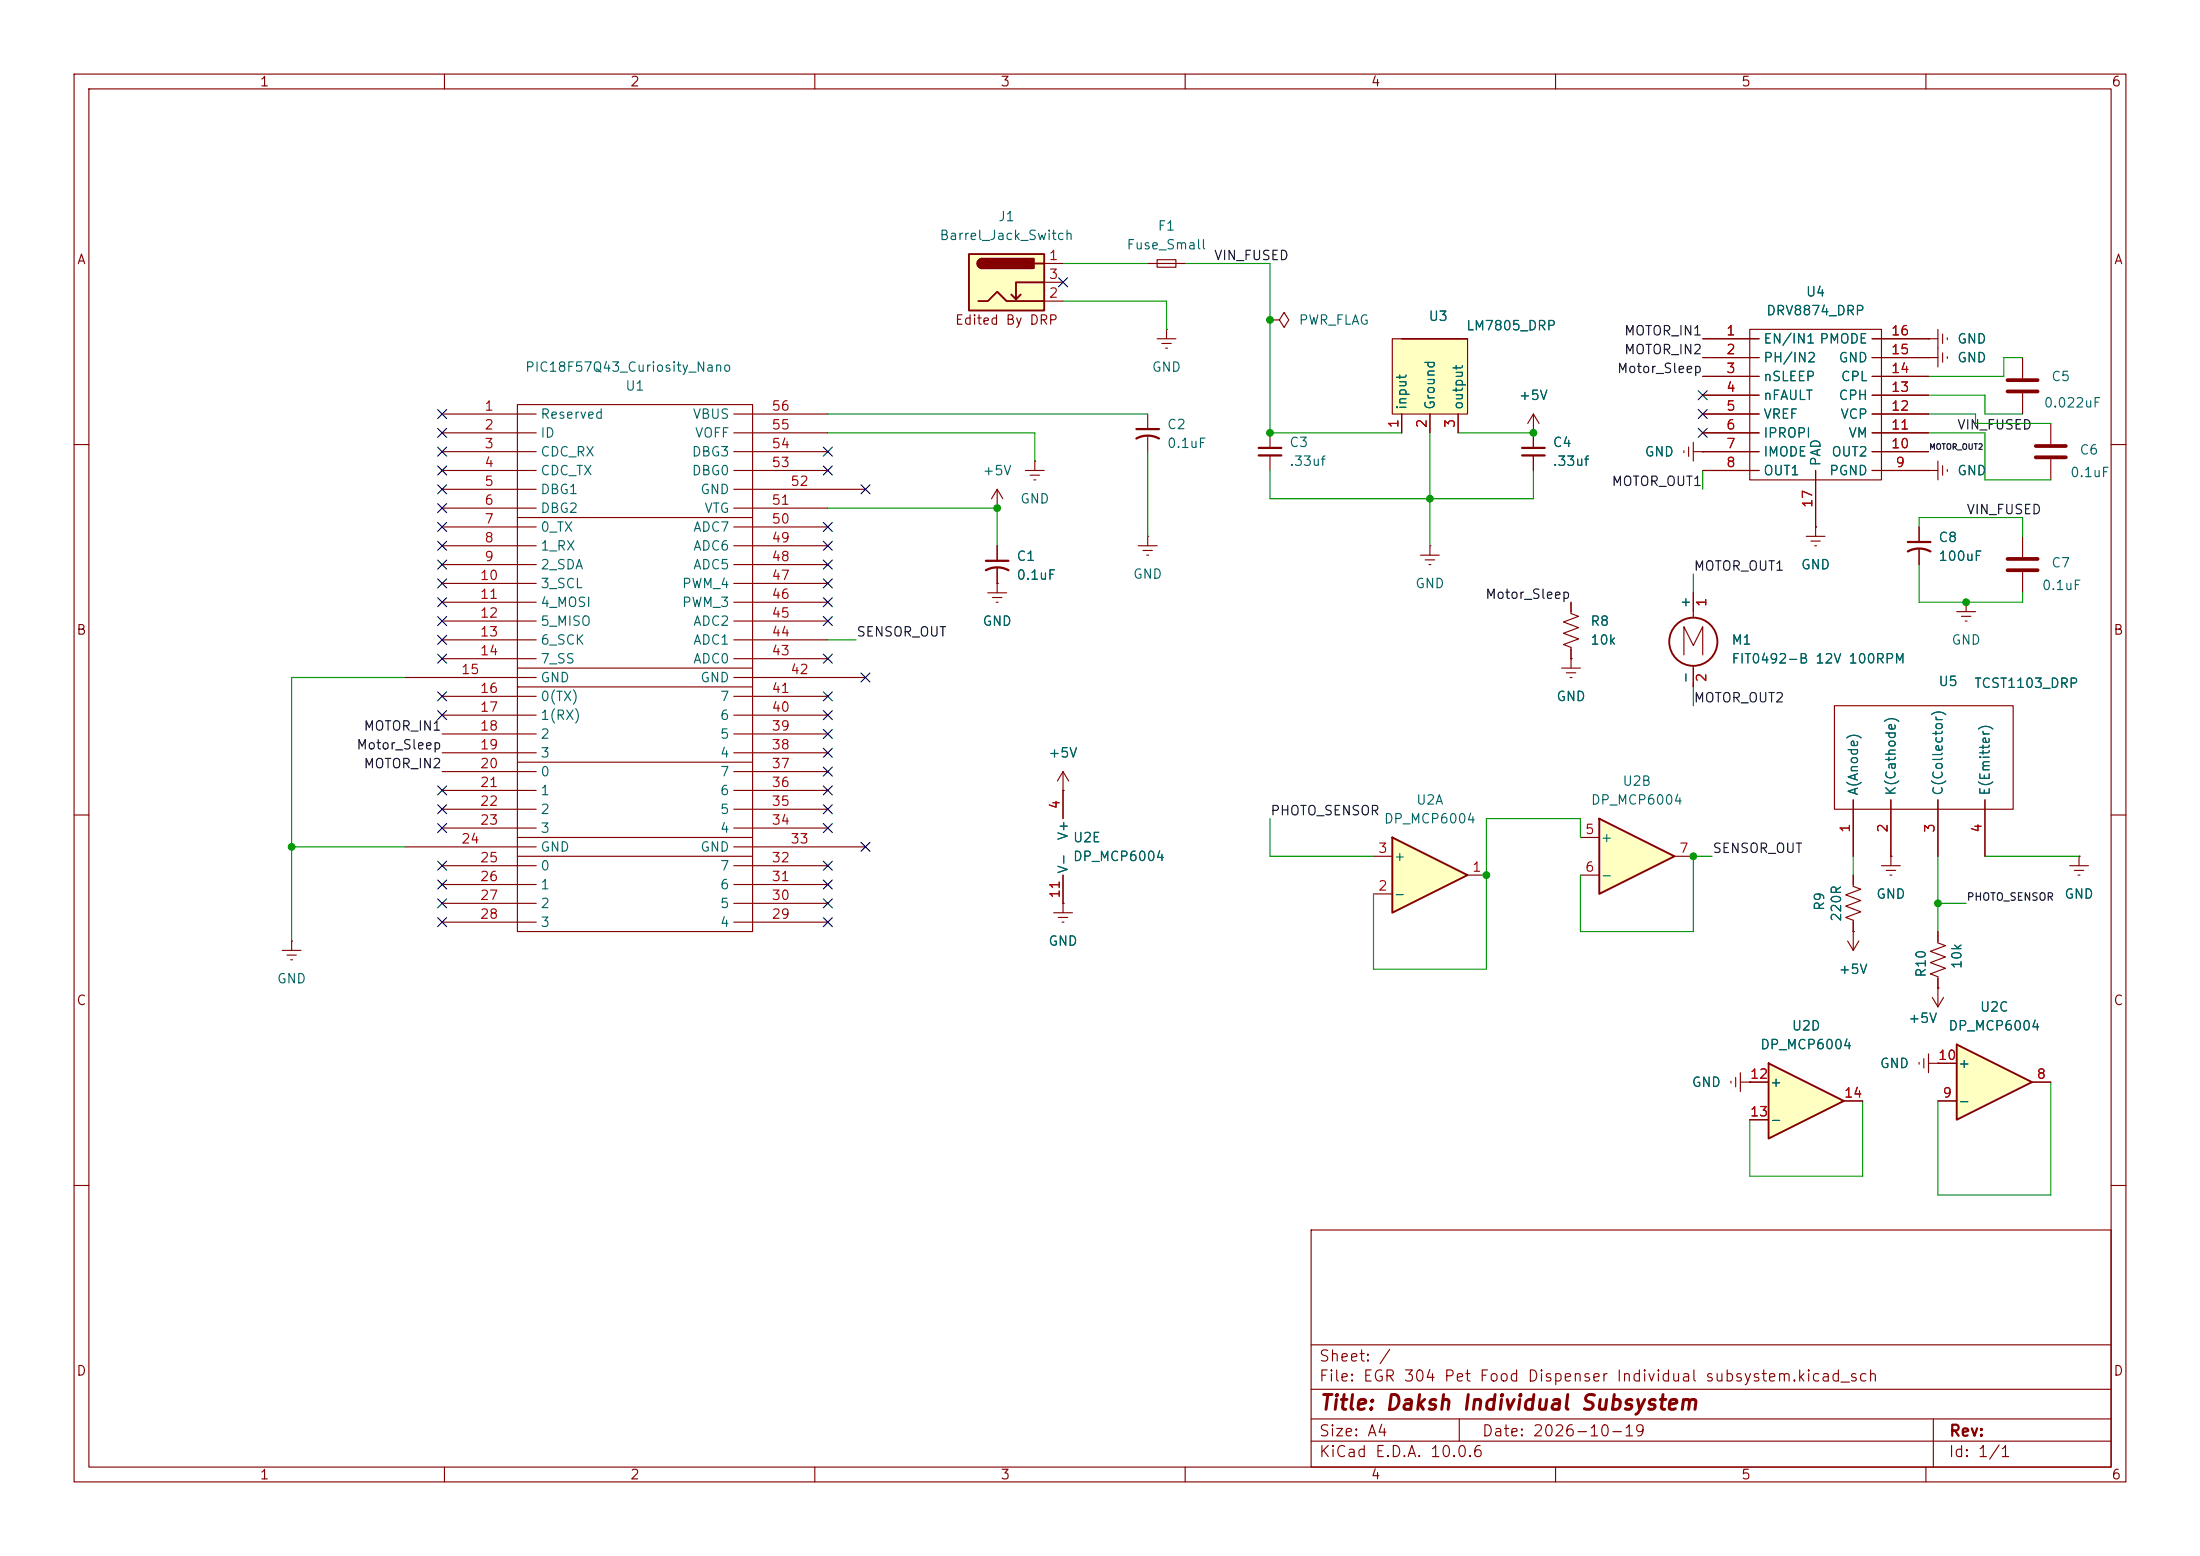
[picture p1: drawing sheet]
<svg xmlns="http://www.w3.org/2000/svg" width="297mm" height="210mm" viewBox="0 0 297 210" stroke-linecap="round" stroke-linejoin="round" font-family="sans-serif">
<g fill="none" stroke="#840000" stroke-width=".15">
<path d="M10 10h277v190h-277zM12 12h273v186h-273zM60 10v2M110 10v2M160 10v2M210 10v2M260 10v2M10 60h2M260.3 63.5h.1M260.3 63.5h1.3M261.6 62.2v2.6M262.3 62.9v1.2"/>
<path d="M262.9 63.4v.2M285 60h2M10 110h2M254 116.8h2.5M254.6 117.5h1.3M255.1 118.1h.3M255.3 115.6h.1M255.3 115.6v1.2M285 110h2M10 160h2M177 166h108v32h-108zM285 160h2"/>
<path d="M60 198v2M110 198v2M160 198v2M177 194.5h108M177 191.5h108M177 187.5h108M177 181.5h108M197 191.5v3M210 198v2M260 198v2M261 191.5v6.5"/>
</g>
<path d="M238.8 143.5l10.1 5.1-10.1 5.1z" fill="#ffffc2"/>
<path d="M238.8 143.5l10.1 5.1-10.1 5.1z" fill="none" stroke="#840000" stroke-width=".25"/>
<g fill="none" stroke="#840000" stroke-width=".15">
<path d="M59.7 55.9h12.7M59.7 58.4h12.7M69.8 54.6h31.8v71.1h-31.8zM99.1 55.9h12.7M99.1 58.4h12.7M228.6 59.7v2.5M260.3 45.7h.1M260.3 45.7h1.3M261.6 44.5v2.5M262.3 45.1v1.3M262.9 45.6v.2M59.7 61h12.7"/>
<path d="M59.7 63.5h12.7M59.7 66h12.7M59.7 68.6h12.7M59.7 71.1h12.7M59.7 73.7h12.7M59.7 76.2h12.7M59.7 78.7h12.7M69.8 69.9h31.8M99.1 61h12.7M99.1 63.5h12.7M99.1 66h17.7M99.1 68.6h12.7"/>
<path d="M99.1 71.1h12.7M99.1 73.7h12.7M99.1 76.2h12.7M99.1 78.7h12.7M227.3 60.8v.3M228 60.3v1.3M228.6 61h1.3M229.9 61h.1M54.6 91.4h17.8M59.7 81.3h12.7M59.7 83.8h12.7M59.7 86.4h12.7"/>
<path d="M59.7 88.9h12.7M59.7 94h12.7M59.7 96.5h12.7M59.7 99.1h12.7M69.8 92.7h.1M69.8 90.2h31.8M69.8 92.7h31.8M99.1 81.3h12.7M99.1 83.8h12.7M99.1 86.4h12.7M99.1 88.9h12.7M99.1 91.4h17.7"/>
<path d="M99.1 94h12.7M99.1 96.5h12.7M99.1 99.1h12.7M54.6 114.3h17.8M59.7 101.6h12.7M59.7 104.1h12.7M59.7 106.7h12.7M59.7 109.2h12.7M59.7 111.8h12.7M59.7 116.8h12.7M59.7 119.4h12.7M69.8 102.9h31.8"/>
<path d="M69.8 113h31.8M69.8 115.6h31.8M99.1 101.6h12.7M99.1 104.1h12.7M99.1 106.7h12.7M99.1 109.2h12.7M99.1 111.8h12.7M99.1 114.3h17.7M99.1 116.8h12.7M99.1 119.4h12.7M59.7 121.9h12.7M59.7 124.5h12.7"/>
<path d="M99.1 121.9h12.7M99.1 124.5h12.7M233.7 145.9v.3M234.3 145.4v1.3M234.9 146.1h3.9M234.9 144.8v2.5M236.2 146.1h.1M236.2 151.1h2.6M248.9 148.6h2.6"/>
</g>
<path d="M130.8 34.3h10.2v7.6h-10.2z" fill="#ffffc2"/>
<path d="M130.8 34.3h10.2v7.6h-10.2zM132.6 34.9a.64 .64 0 0 0-.6 .7 .64 .64 0 0 0 .6 .6M137.8 39.8l-.6 .6M139.7 35.6h1.3M141 38.1h-3.8v2.3l-.7-.6M132.1 40.6h1.2l1.3-1.2 1.3 1.2h5.1" fill="none" stroke="#840000" stroke-width=".25"/>
<g fill="#840000" stroke="#840000" stroke-width=".25">
<path d="M132.1 35.1l.5-.2v1.3a.63 .63 0 0 1-.6-.4 .63 .63 0 0 1 .1-.7z"/>
<path d="M132.6 34.9h7v1.3h-7z"/>
</g>
<g fill="none" stroke="#840000" stroke-width=".15">
<path d="M141 35.6h2.5M141 38.1h2.5M154.9 35.6h5.1M156.2 35.1h2.5v1h-2.5zM141 40.6h2.5M143.5 106.7h.1M143.5 104.1v6.4M143.5 118.1v5.1M143.5 104.1l-.8 1.3M143.5 104.1l.8 1.3M250.2 118.1v1.5l1 .4-2 .8 2 .7-2 .8 2 .8-2 .7 1 .4v4.1M142.2 123.2h2.6"/>
<path d="M142.9 123.8h1.2M143.4 124.5h.2M143.5 121.9h.1M249.4 127l.8 1.3M250.2 125.7h.1M251 127l-.8 1.3M261.6 125.7v1.6l1 .3-2 .8 2 .8-2 .7 2 .8-2 .7 1 .4v1.6"/>
</g>
<path d="M215.9 110.5l10.2 5.1-10.2 5.1z" fill="#ffffc2"/>
<path d="M215.9 110.5l10.2 5.1-10.2 5.1z" fill="none" stroke="#840000" stroke-width=".25"/>
<g fill="none" stroke="#840000" stroke-width=".15">
<path d="M156.2 45.7h2.5M156.8 46.4h1.3M157.4 47h.2M157.5 44.5h.1M157.5 44.5v1.2M134.6 68.6h.1M134.6 66l-.7 1.3M134.6 66l.8 1.3M134.6 66v2.6M264.2 82.6h2.5M264.8 83.2h1.3M265.3 83.8h.3"/>
<path d="M265.4 81.3h.1M265.4 81.3v1.3M213.4 113h2.5M213.4 118.1h2.5M226.1 115.6h2.5M259.1 143.4v.2M259.7 142.9v1.2M260.3 143.5h1.3M260.3 142.2v2.6M261.6 143.5h.1"/>
</g>
<path d="M264.2 141l10.1 5.1-10.1 5z" fill="#ffffc2"/>
<g fill="none" stroke="#840000" stroke-width=".25">
<path d="M264.2 141l10.1 5.1-10.1 5z"/>
<circle cx="228.6" cy="86.6" r="3.3"/>
</g>
<g fill="none" stroke="#840000" stroke-width=".15">
<path d="M154.9 55.9v2M154.9 58.9v2.1M171.4 43.2h1.3l.7-1 .6 1-.6 1-.7-1M171.4 43.2h.1M229.9 45.7h7.6M229.9 48.3h7.6M229.9 50.8h7.6M229.9 53.3h7.6M229.9 55.9h7.6M229.9 58.4h7.6M236.2 44.5h17.8v20.3h-17.8zM252.7 45.7h7.6"/>
<path d="M252.7 48.3h7.6M252.7 50.8h7.6M252.7 53.3h7.6M252.7 55.9h7.6M252.7 58.4h7.6M134.6 78.7h.1M134.6 73.7v2M134.6 76.7v3.3M138.4 63.5h2.6M139.1 64.1h1.2M139.6 64.8h.2M139.7 62.2h.1"/>
<path d="M139.7 62.2v1.3M153.7 73.7h2.5M154.3 74.3h1.3M154.8 74.9h.3M154.9 72.4h.1M154.9 72.4v1.3M229.9 61h7.6M229.9 63.5h7.6M243.8 72.4h2.6M244.5 73h1.2M245 73.7h.2M245.1 71.1h.1"/>
<path d="M245.1 63.5v8.9M252.7 61h7.6M252.7 63.5h7.6M259.1 71.1v2.1M259.1 74.2v2M273 72.4v2.8M273 77.2v2.8M133.3 80h2.6M134 80.6h1.3M134.5 81.3h.2M227.3 88.4v-3.8l1.3 2.5 1.3-2.5v3.8M228.6 80v3.4"/>
<path d="M228.6 89.9v2.8M247.6 95.3h24.2v13.9h-24.2zM250.2 108v7.6M255.3 108v7.6M261.6 108v7.6M268 108v7.6M279.4 116.8h2.5M280 117.5h1.3M280.5 118.1h.3M280.7 115.6h.1M280.7 115.6v1.2M260.9 134.6l.7 1.3"/>
<path d="M261.6 133.4h.1M261.6 133.4v2.5M262.4 134.6l-.8 1.3M261.6 148.6h2.6M261.6 143.5h2.6M274.3 146.1h2.6"/>
</g>
<path d="M153.4 59.2a3.2 3.2 0 0 1 3.1 0M153.4 57.9h3.1M133.1 77a3.2 3.2 0 0 1 3 0M133.1 75.7h3M257.6 74.4a3.2 3.2 0 0 1 3 0M257.6 73.2h3" fill="none" stroke="#840000" stroke-width=".3"/>
<path d="M271 75.4h4.1M271 77h4.1" fill="none" stroke="#840000" stroke-width=".51"/>
<path d="M188 113l10.1 5.1-10.1 5.1z" fill="#ffffc2"/>
<path d="M188 113l10.1 5.1-10.1 5.1z" fill="none" stroke="#840000" stroke-width=".25"/>
<g fill="none" stroke="#840000" stroke-width=".15">
<path d="M171.4 58.4v2.1M207 58.4v2.1M273 48.3v2.8M273 53.1v2.8M276.9 57.2v2.7M171.4 61.5v2M191.8 74.9h2.5M192.4 75.6h1.3M192.9 76.2h.3M193 73.7h.1M193 73.7v1.2M207 61.5v2"/>
<path d="M276.9 62v2.8M210.8 90.2h2.6M211.5 90.8h1.2M212 91.4h.2M212.1 81.3v1.5l1 .4-2 .7 2 .8-2 .8 2 .7-2 .8 1 .4v2.8M212.1 88.9h.1M185.4 115.6h2.6M198.1 118.1h2.6M185.4 120.7h2.6"/>
</g>
<path d="M169.9 60.5h3.1M169.9 61.5h3.1M205.5 60.5h3M205.5 61.5h3" fill="none" stroke="#840000" stroke-width=".3"/>
<path d="M271 51.3h4.1M271 52.8h4.1M274.8 60.2h4.1M274.8 61.7h4.1" fill="none" stroke="#840000" stroke-width=".51"/>
<path d="M188 45.7h10.1v10.2h-10.1z" fill="#ffffc2"/>
<g fill="none" stroke="#840000" stroke-width=".15">
<path d="M188 45.7h10.1v10.2h-10.1zM189.2 45.7h8.9zM189.2 55.9v2.5M193 55.9v2.5M196.8 55.9v2.5M207 58.4h.1M207 55.9l-.8 1.3M207 55.9l.8 1.3M207 55.9v4.6M229.9 48.3h7.6M229.9 45.7h7.6M229.9 50.8h7.6"/>
<path d="M229.9 53.3h7.6M229.9 55.9h7.6M229.9 58.4h7.6M252.7 48.3h8.9M252.7 45.7h7.6M252.7 50.8h7.6M252.7 53.3h7.6M252.7 55.9h7.6M252.7 58.4h7.6M260.3 48.3h.1M260.3 45.7h.1M261.6 47v2.5"/>
<path d="M262.3 47.6v1.3M262.9 48.1v.3M134.6 78.7h.1M134.6 73.7v2M134.6 76.7v2M207 61.5v2M229.9 61h.1M229.9 61h7.6M229.9 63.5h7.6M245.1 71.1h.1M245.1 63.5v7.6M252.7 61h7.6"/>
<path d="M252.7 63.5h7.6M259.1 71.1v2.1M259.1 74.2v2M260.3 63.5h.1M212.1 88.9h.1M212.1 81.3v1.3M212.1 87.6v1.3M228.6 80v2.6M228.6 90.2v2.5M143.5 106.7h.1M143.5 106.7v3.8M143.5 118.1v3.8"/>
<path d="M250.2 108v7.6M250.2 118.1v1.3M255.3 115.6h.1M255.3 108v7.6M261.6 108v7.6M268 108v7.6M280.7 115.6h.1M38.1 128.3h2.5M38.7 128.9h1.3M39.2 129.5h.3M39.4 127h.1M39.4 127v1.3"/>
<path d="M143.5 121.9h.1M250.2 125.7h.1M250.2 124.5v1.2M261.6 133.4h.1M261.6 125.7v1.3M261.6 132.1v1.3M236.2 146.1h.1M236.2 146.1h2.6M236.2 151.1h2.6M248.9 148.6h2.6M261.6 143.5h.1M261.6 148.6h2.6"/>
<path d="M261.6 143.5h2.6M274.3 146.1h2.6"/>
</g>
<g fill="none" stroke="#009600" stroke-width=".15">
<path d="M143.5 35.6h11.4M160 35.6h11.4v22.8h17.8M111.8 55.9h43.1M111.8 58.4h27.9v3.8M143.5 40.6h14v3.9M193 58.4v15.3M196.8 58.4h10.2M260.3 55.9h6.4v1.3h10.2M260.3 53.3h7.7v2.6h5M260.3 58.4h7.7v6.4h8.9M273 48.3h-2.5v2.5h-10.2M111.8 68.6h22.8v5.1"/>
<path d="M154.9 61v11.4M171.4 63.5v3.8h35.6v-3.8M228.6 77.5v2.5M229.9 63.5v2.5M259.1 76.2v5.1h13.9v-1.3M259.1 71.1v-1.2h13.9v2.5M54.6 91.4h-15.2v35.6M111.8 86.4h3.8M228.6 92.7v2.6M39.4 114.3h15.2M171.4 110.5v5.1h14M213.4 113v-2.5h-12.7v20.3h-15.3v-10.1"/>
<path d="M231.1 115.6h-2.5v10.1h-15.2v-7.6M250.2 115.6v2.5M261.6 115.6v10.1M268 115.6h12.7M261.6 121.9h3.8M251.5 148.6v10.2h-15.3v-7.7M276.9 146.1v15.2h-15.3v-12.7"/>
</g>
<g fill="none" stroke="#000084" stroke-width=".15">
<path d="M142.9 37.5l1.2 1.2M144.1 37.5l-1.2 1.2M59.1 55.3l1.2 1.2M59.1 57.8l1.2 1.2M60.3 55.3l-1.2 1.2M60.3 57.8l-1.2 1.2M229.3 52.7l1.2 1.2M229.3 57.8l1.2 1.2M229.3 55.3l1.2 1.2M230.5 52.7l-1.2 1.2M230.5 57.8l-1.2 1.2M230.5 55.3l-1.2 1.2"/>
<path d="M59.1 75.6l1.2 1.2M59.1 68l1.2 1.2M59.1 73.1l1.2 1.2M59.1 78.1l1.2 1.2M59.1 70.5l1.2 1.2M59.1 65.4l1.2 1.2M59.1 62.9l1.2 1.2M59.1 60.4l1.2 1.2M60.3 75.6l-1.2 1.2M60.3 68l-1.2 1.2M60.3 73.1l-1.2 1.2M60.3 78.1l-1.2 1.2"/>
<path d="M60.3 70.5l-1.2 1.2M60.3 65.4l-1.2 1.2M60.3 62.9l-1.2 1.2M60.3 60.4l-1.2 1.2M111.2 75.6l1.2 1.2M111.2 60.4l1.2 1.2M111.2 62.9l1.2 1.2M111.2 78.1l1.2 1.2M111.2 73.1l1.2 1.2M111.2 70.5l1.2 1.2M112.4 75.6l-1.2 1.2M112.4 70.5l-1.2 1.2"/>
<path d="M112.4 60.4l-1.2 1.2M112.4 62.9l-1.2 1.2M112.4 78.1l-1.2 1.2M112.4 73.1l-1.2 1.2M116.2 65.4l1.2 1.2M117.4 65.4l-1.2 1.2M59.1 95.9l1.2 1.2M59.1 93.4l1.2 1.2M59.1 88.3l1.2 1.2M59.1 80.7l1.2 1.2M59.1 83.2l1.2 1.2M59.1 85.8l1.2 1.2"/>
<path d="M60.3 95.9l-1.2 1.2M60.3 93.4l-1.2 1.2M60.3 88.3l-1.2 1.2M60.3 80.7l-1.2 1.2M60.3 83.2l-1.2 1.2M60.3 85.8l-1.2 1.2M111.2 98.5l1.2 1.2M111.2 95.9l1.2 1.2M111.2 83.2l1.2 1.2M111.2 88.3l1.2 1.2M111.2 93.4l1.2 1.2M111.2 80.7l1.2 1.2"/>
<path d="M112.4 98.5l-1.2 1.2M112.4 95.9l-1.2 1.2M112.4 83.2l-1.2 1.2M112.4 88.3l-1.2 1.2M112.4 93.4l-1.2 1.2M112.4 80.7l-1.2 1.2M116.2 90.8l1.2 1.2M117.4 90.8l-1.2 1.2M59.1 111.2l1.2 1.2M59.1 108.6l1.2 1.2M59.1 106.1l1.2 1.2M59.1 116.2l1.2 1.2"/>
<path d="M59.1 118.8l1.2 1.2M60.3 111.2l-1.2 1.2M60.3 108.6l-1.2 1.2M60.3 106.1l-1.2 1.2M60.3 116.2l-1.2 1.2M60.3 118.8l-1.2 1.2M111.2 118.8l1.2 1.2M111.2 108.6l1.2 1.2M111.2 116.2l1.2 1.2M111.2 101l1.2 1.2M111.2 111.2l1.2 1.2M111.2 103.5l1.2 1.2"/>
<path d="M111.2 106.1l1.2 1.2M112.4 118.8l-1.2 1.2M112.4 108.6l-1.2 1.2M112.4 116.2l-1.2 1.2M112.4 101l-1.2 1.2M112.4 111.2l-1.2 1.2M112.4 103.5l-1.2 1.2M112.4 106.1l-1.2 1.2M116.2 113.7l1.2 1.2M117.4 113.7l-1.2 1.2M59.1 123.9l1.2 1.2M59.1 121.3l1.2 1.2"/>
<path d="M60.3 123.9l-1.2 1.2M60.3 121.3l-1.2 1.2M111.2 121.3l1.2 1.2M111.2 123.9l1.2 1.2M112.4 121.3l-1.2 1.2M112.4 123.9l-1.2 1.2"/>
</g>
<g fill="#009600" stroke="#009600" stroke-width=".14">
<circle cx="261.6" cy="121.9" r=".46"/>
<circle cx="228.6" cy="115.6" r=".46"/>
<circle cx="200.7" cy="118.1" r=".46"/>
<circle cx="265.4" cy="81.3" r=".46"/>
<circle cx="171.4" cy="58.4" r=".46"/>
<circle cx="171.4" cy="43.2" r=".46"/>
<circle cx="134.6" cy="68.6" r=".46"/>
<circle cx="39.4" cy="114.3" r=".46"/>
<circle cx="207" cy="58.4" r=".46"/>
<circle cx="193" cy="67.3" r=".46"/>
</g>
<text font-size="2" fill="#840000" x="178" y="190.8">Title: Daksh Individual Subsystem</text>
<g font-size="1.5" fill="#840000">
<text x="178" y="184.1">Sheet: /</text>
<text x="178" y="186.8">File: EGR 304 Pet Food Dispenser Individual subsystem.kicad_sch</text>
<text x="178" y="197">KiCad E.D.A. 10.0.6</text>
<text x="178" y="194.2">Size: A4</text>
<text x="200" y="194.2">Date: 2026-10-19</text>
<text x="263" y="197">Id: 1/1</text>
<text x="263" y="194.2">Rev:</text>
</g>
<g font-size="1.3" fill="#840000">
<text x="35" y="12">1</text>
<text x="85" y="12">2</text>
<text x="135" y="12">3</text>
<text x="185" y="12">4</text>
<text x="235" y="12">5</text>
<text x="285" y="12">6</text>
<text x="10.3" y="36">A</text>
<text x="285.3" y="36">A</text>
<text x="128.8" y="44.1">Edited By DRP</text>
<text x="10.2" y="86">B</text>
<text x="285.2" y="86">B</text>
<text x="10.2" y="136">C</text>
<text x="285.2" y="136">C</text>
<text x="10.2" y="186">D</text>
<text x="285.2" y="186">D</text>
<text x="35" y="200">1</text>
<text x="85" y="200">2</text>
<text x="135" y="200">3</text>
<text x="185" y="200">4</text>
<text x="235" y="200">5</text>
<text x="285" y="200">6</text>
</g>
<g font-size="1.3" fill="#006464">
<text x="126.8" y="32.7">Barrel_Jack_Switch</text>
<text x="134.7" y="30.2">J1</text>
<text x="152" y="34">Fuse_Small</text>
<text x="156.2" y="31.4">F1</text>
<text x="243.7" y="40.3">U4</text>
<text x="175.2" y="44.1">PWR_FLAG</text>
<text x="192.8" y="43.6">U3</text>
<text x="197.9" y="44.9">LM7805_DRP</text>
<text x="238" y="46.7">EN/IN1 PMODE</text>
<text x="238.4" y="42.9">DRV8874_DRP</text>
<text x="264.1" y="46.7">GND</text>
<text x="70.8" y="50.5">PIC18F57Q43_Curiosity_Nano</text>
<text x="84.3" y="53">U1</text>
<text x="155.4" y="50.5">GND</text>
<text x="238" y="49.2">PH/IN2</text>
<text x="238" y="51.8">nSLEEP</text>
<text x="248.1" y="49.2">GND</text>
<text x="248.4" y="51.8">CPL</text>
<text x="264.1" y="49.2">GND</text>
<text x="276.8" y="51.8">C5</text>
<text x="72.9" y="56.8">Reserved</text>
<text x="72.9" y="59.4">ID</text>
<text x="93.4" y="56.8">VBUS</text>
<text x="93.7" y="59.4">VOFF</text>
<text x="157.5" y="58.2">C2</text>
<text x="190.2" y="55.4" transform="rotate(-90 190.2 55.4)">input</text>
<text x="194" y="55.4" transform="rotate(-90 194 55.4)">Ground</text>
<text x="197.8" y="55.4" transform="rotate(-90 197.8 55.4)">output</text>
<text x="204.9" y="54.3">+5V</text>
<text x="238" y="54.3">nFAULT</text>
<text x="238" y="56.8">VREF</text>
<text x="238" y="59.4">IPROPI</text>
<text x="248.1" y="54.3">CPH</text>
<text x="248.4" y="56.8">VCP</text>
<text x="249.5" y="59.4">VM</text>
<text x="275.8" y="55.3">0.022uF</text>
<text x="72.9" y="61.9">CDC_RX</text>
<text x="72.9" y="64.5">CDC_TX</text>
<text x="93.3" y="64.5">DBG0</text>
<text x="93.3" y="61.9">DBG3</text>
<text x="132.6" y="64.5">+5V</text>
<text x="157.5" y="60.8">0.1uF</text>
<text x="174" y="60.7">C3</text>
<text x="174" y="63.2">.33uf</text>
<text x="209.5" y="60.7">C4</text>
<text x="209.5" y="63.2">.33uf</text>
<text x="222" y="61.9">GND</text>
<text x="238" y="61.9">IMODE</text>
<text x="238" y="64.5">OUT1</text>
<text x="246.1" y="63" transform="rotate(-90 246.1 63)">PAD</text>
<text x="246.9" y="64.5">PGND</text>
<text x="247.2" y="61.9">OUT2</text>
<text x="264.1" y="64.5">GND</text>
<text x="279.4" y="64.7">0.1uF</text>
<text x="280.7" y="61.7">C6</text>
<text x="72.9" y="67">DBG1</text>
<text x="72.9" y="69.5">DBG2</text>
<text x="94.5" y="67">GND</text>
<text x="95" y="69.5">VTG</text>
<text x="137.6" y="68.3">GND</text>
<text x="72.9" y="72.1">0_TX</text>
<text x="72.9" y="74.6">1_RX</text>
<text x="72.9" y="77.2">2_SDA</text>
<text x="93.5" y="77.2">ADC5</text>
<text x="93.5" y="74.6">ADC6</text>
<text x="93.5" y="72.1">ADC7</text>
<text x="137.1" y="76">C1</text>
<text x="243" y="77.2">GND</text>
<text x="261.6" y="73.5">C8</text>
<text x="261.6" y="76">100uF</text>
<text x="276.8" y="76.9">C7</text>
<text x="72.9" y="79.7">3_SCL</text>
<text x="72.9" y="82.2">4_MOSI</text>
<text x="92" y="82.2">PWM_3</text>
<text x="92" y="79.7">PWM_4</text>
<text x="137.1" y="78.6">0.1uF</text>
<text x="152.9" y="78.4">GND</text>
<text x="191" y="79.7">GND</text>
<text x="228.5" y="82.2" transform="rotate(-90 228.5 82.2)">+</text>
<text x="275.6" y="80">0.1uF</text>
<text x="72.9" y="84.8">5_MISO</text>
<text x="72.9" y="87.3">6_SCK</text>
<text x="72.9" y="89.9">7_SS</text>
<text x="93.5" y="89.9">ADC0</text>
<text x="93.5" y="87.3">ADC1</text>
<text x="93.5" y="84.8">ADC2</text>
<text x="132.6" y="84.8">GND</text>
<text x="214.6" y="84.8">R8</text>
<text x="214.6" y="87.3">10k</text>
<text x="233.7" y="87.3">M1</text>
<text x="233.7" y="89.9">FIT0492-B 12V 100RPM</text>
<text x="263.4" y="87.3">GND</text>
<text x="72.9" y="92.4">GND</text>
<text x="72.9" y="94.9">0(TX)</text>
<text x="94.5" y="92.4">GND</text>
<text x="97.1" y="94.9">7</text>
<text x="210" y="94.9">GND</text>
<text x="228.5" y="92.4" transform="rotate(-90 228.5 92.4)">-</text>
<text x="261.6" y="92.9">U5</text>
<text x="266.4" y="93.2">TCST1103_DRP</text>
<text x="72.9" y="97.5">1(RX)</text>
<text x="72.9" y="100">2</text>
<text x="97.1" y="100">5</text>
<text x="97.1" y="97.5">6</text>
<text x="72.9" y="102.6">3</text>
<text x="72.9" y="105.1">0</text>
<text x="72.9" y="107.6">1</text>
<text x="97.1" y="107.6">6</text>
<text x="97.1" y="105.1">7</text>
<text x="97.1" y="102.6">4</text>
<text x="141.4" y="102.6">+5V</text>
<text x="218.9" y="106.4">U2B</text>
<text x="251.2" y="107.5" transform="rotate(-90 251.2 107.5)">A(Anode)</text>
<text x="256.2" y="107.5" transform="rotate(-90 256.2 107.5)">K(Cathode)</text>
<text x="262.6" y="107.5" transform="rotate(-90 262.6 107.5)">C(Collector)</text>
<text x="268.9" y="107.5" transform="rotate(-90 268.9 107.5)">E(Emitter)</text>
<text x="72.9" y="110.2">2</text>
<text x="72.9" y="112.7">3</text>
<text x="97.1" y="112.7">4</text>
<text x="97.1" y="110.2">5</text>
<text x="144.5" y="113.5" transform="rotate(-90 144.5 113.5)">V+</text>
<text x="144.8" y="114">U2E</text>
<text x="186.7" y="111.5">DP_MCP6004</text>
<text x="191.1" y="108.9">U2A</text>
<text x="214.7" y="108.9">DP_MCP6004</text>
<text x="216" y="114">+</text>
<text x="72.9" y="115.3">GND</text>
<text x="72.9" y="117.8">0</text>
<text x="94.5" y="115.3">GND</text>
<text x="97.1" y="117.8">7</text>
<text x="144.5" y="118" transform="rotate(-90 144.5 118)">V-</text>
<text x="144.8" y="116.5">DP_MCP6004</text>
<text x="188.1" y="116.5">+</text>
<text x="216" y="119.1">-</text>
<text x="72.9" y="120.3">1</text>
<text x="72.9" y="122.9">2</text>
<text x="72.9" y="125.4">3</text>
<text x="97.1" y="125.4">4</text>
<text x="97.1" y="122.9">5</text>
<text x="97.1" y="120.3">6</text>
<text x="188.1" y="121.6">-</text>
<text x="246.6" y="123" transform="rotate(-90 246.6 123)">R9</text>
<text x="248.9" y="124.5" transform="rotate(-90 248.9 124.5)">220R</text>
<text x="253.2" y="121.6">GND</text>
<text x="278.6" y="121.6">GND</text>
<text x="141.4" y="128">GND</text>
<text x="248.1" y="131.8">+5V</text>
<text x="265.1" y="130.9" transform="rotate(-90 265.1 130.9)">10k</text>
<text x="37.3" y="133">GND</text>
<text x="260.3" y="132" transform="rotate(-90 260.3 132)">R10</text>
<text x="267.2" y="136.9">U2C</text>
<text x="237.5" y="141.9">DP_MCP6004</text>
<text x="241.8" y="139.4">U2D</text>
<text x="257.5" y="138.4">+5V</text>
<text x="262.9" y="139.4">DP_MCP6004</text>
<text x="228.3" y="147">GND</text>
<text x="238.9" y="147">+</text>
<text x="253.7" y="144.5">GND</text>
<text x="264.3" y="149.6">-</text>
<text x="264.3" y="144.5">+</text>
<text x="238.9" y="152.1">-</text>
</g>
<g font-size="1.3" fill="#a90000">
<text x="141.5" y="35.4">1</text>
<text x="141.5" y="40.5">2</text>
<text x="141.5" y="38">3</text>
<text x="232.9" y="45.6">1</text>
<text x="255.2" y="45.6">16</text>
<text x="232.9" y="48.1">2</text>
<text x="232.9" y="50.7">3</text>
<text x="232.9" y="53.2">4</text>
<text x="255.2" y="53.2">13</text>
<text x="255.2" y="50.7">14</text>
<text x="255.2" y="48.1">15</text>
<text x="65.3" y="55.7">1</text>
<text x="65.3" y="58.3">2</text>
<text x="104.1" y="58.3">55</text>
<text x="104.1" y="55.7">56</text>
<text x="189.1" y="57.9" transform="rotate(-90 189.1 57.9)">1</text>
<text x="192.9" y="57.9" transform="rotate(-90 192.9 57.9)">2</text>
<text x="196.7" y="57.9" transform="rotate(-90 196.7 57.9)">3</text>
<text x="232.9" y="55.7">5</text>
<text x="232.9" y="58.3">6</text>
<text x="255.2" y="58.3">11</text>
<text x="255.2" y="55.7">12</text>
<text x="65.3" y="60.8">3</text>
<text x="65.3" y="63.4">4</text>
<text x="65.3" y="65.9">5</text>
<text x="104.1" y="63.4">53</text>
<text x="104.1" y="60.8">54</text>
<text x="106.6" y="65.9">52</text>
<text x="232.9" y="60.8">7</text>
<text x="232.9" y="63.4">8</text>
<text x="255.2" y="60.8">10</text>
<text x="255.8" y="63.4">9</text>
<text x="65.3" y="68.4">6</text>
<text x="65.3" y="71">7</text>
<text x="104.1" y="71">50</text>
<text x="104.1" y="68.4">51</text>
<text x="245" y="68.6" transform="rotate(-90 245 68.6)">17</text>
<text x="65.3" y="73.5">8</text>
<text x="65.3" y="76.1">9</text>
<text x="104.1" y="76.1">48</text>
<text x="104.1" y="73.5">49</text>
<text x="64.7" y="78.6">10</text>
<text x="64.7" y="81.1">11</text>
<text x="64.7" y="83.7">12</text>
<text x="104.1" y="83.7">45</text>
<text x="104.1" y="81.1">46</text>
<text x="104.1" y="78.6">47</text>
<text x="230.7" y="82" transform="rotate(-90 230.7 82)">1</text>
<text x="64.7" y="86.2">13</text>
<text x="64.7" y="88.8">14</text>
<text x="104.1" y="88.8">43</text>
<text x="104.1" y="86.2">44</text>
<text x="62.2" y="91.3">15</text>
<text x="64.7" y="93.8">16</text>
<text x="104.1" y="93.8">41</text>
<text x="106.6" y="91.3">42</text>
<text x="230.7" y="92.2" transform="rotate(-90 230.7 92.2)">2</text>
<text x="64.7" y="96.4">17</text>
<text x="64.7" y="98.9">18</text>
<text x="64.7" y="101.5">19</text>
<text x="104.1" y="101.5">38</text>
<text x="104.1" y="98.9">39</text>
<text x="104.1" y="96.4">40</text>
<text x="64.7" y="104">20</text>
<text x="64.7" y="106.5">21</text>
<text x="104.1" y="106.5">36</text>
<text x="104.1" y="104">37</text>
<text x="64.7" y="109.1">22</text>
<text x="64.7" y="111.6">23</text>
<text x="104.1" y="111.6">34</text>
<text x="104.1" y="109.1">35</text>
<text x="143.4" y="109.3" transform="rotate(-90 143.4 109.3)">4</text>
<text x="213.9" y="112.9">5</text>
<text x="250.1" y="112.5" transform="rotate(-90 250.1 112.5)">1</text>
<text x="255.1" y="112.5" transform="rotate(-90 255.1 112.5)">2</text>
<text x="261.5" y="112.5" transform="rotate(-90 261.5 112.5)">3</text>
<text x="267.8" y="112.5" transform="rotate(-90 267.8 112.5)">4</text>
<text x="62.2" y="114.2">24</text>
<text x="64.7" y="116.7">25</text>
<text x="64.7" y="119.2">26</text>
<text x="104.1" y="119.2">31</text>
<text x="104.1" y="116.7">32</text>
<text x="106.6" y="114.2">33</text>
<text x="186" y="115.4">3</text>
<text x="198.7" y="118">1</text>
<text x="213.9" y="118">6</text>
<text x="226.6" y="115.4">7</text>
<text x="64.7" y="121.8">27</text>
<text x="64.7" y="124.3">28</text>
<text x="104.1" y="124.3">29</text>
<text x="104.1" y="121.8">30</text>
<text x="143.4" y="121.4" transform="rotate(-90 143.4 121.4)">11</text>
<text x="186" y="120.5">2</text>
<text x="261.6" y="143.4">10</text>
<text x="236.2" y="145.9">12</text>
<text x="248.9" y="148.5">14</text>
<text x="262.2" y="148.5">9</text>
<text x="274.9" y="145.9">8</text>
<text x="236.2" y="151">13</text>
</g>
<g font-size="1.3" fill="#0f0f0f">
<text x="163.8" y="35.4">VIN_FUSED</text>
<text x="219.2" y="45.6">MOTOR_IN1</text>
<text x="218.2" y="50.7">Motor_Sleep</text>
<text x="219.2" y="48.1">MOTOR_IN2</text>
<text x="264.1" y="58.3">VIN_FUSED</text>
<text x="217.5" y="65.9">MOTOR_OUT1</text>
<text x="265.4" y="69.7">VIN_FUSED</text>
<text x="228.6" y="77.3">MOTOR_OUT1</text>
<text x="200.4" y="81.2">Motor_Sleep</text>
<text x="115.5" y="86.2">SENSOR_OUT</text>
<text x="228.6" y="95.1">MOTOR_OUT2</text>
<text x="48" y="101.5">Motor_Sleep</text>
<text x="49" y="98.9">MOTOR_IN1</text>
<text x="49" y="104">MOTOR_IN2</text>
<text x="171.4" y="110.4">PHOTO_SENSOR</text>
<text x="231.1" y="115.4">SENSOR_OUT</text>
</g>
<text font-size="1" fill="#0f0f0f" x="265.4" y="121.8">PHOTO_SENSOR</text>
<text font-size=".8" fill="#0f0f0f" x="260.4" y="60.9">MOTOR_OUT2</text>
</svg>
